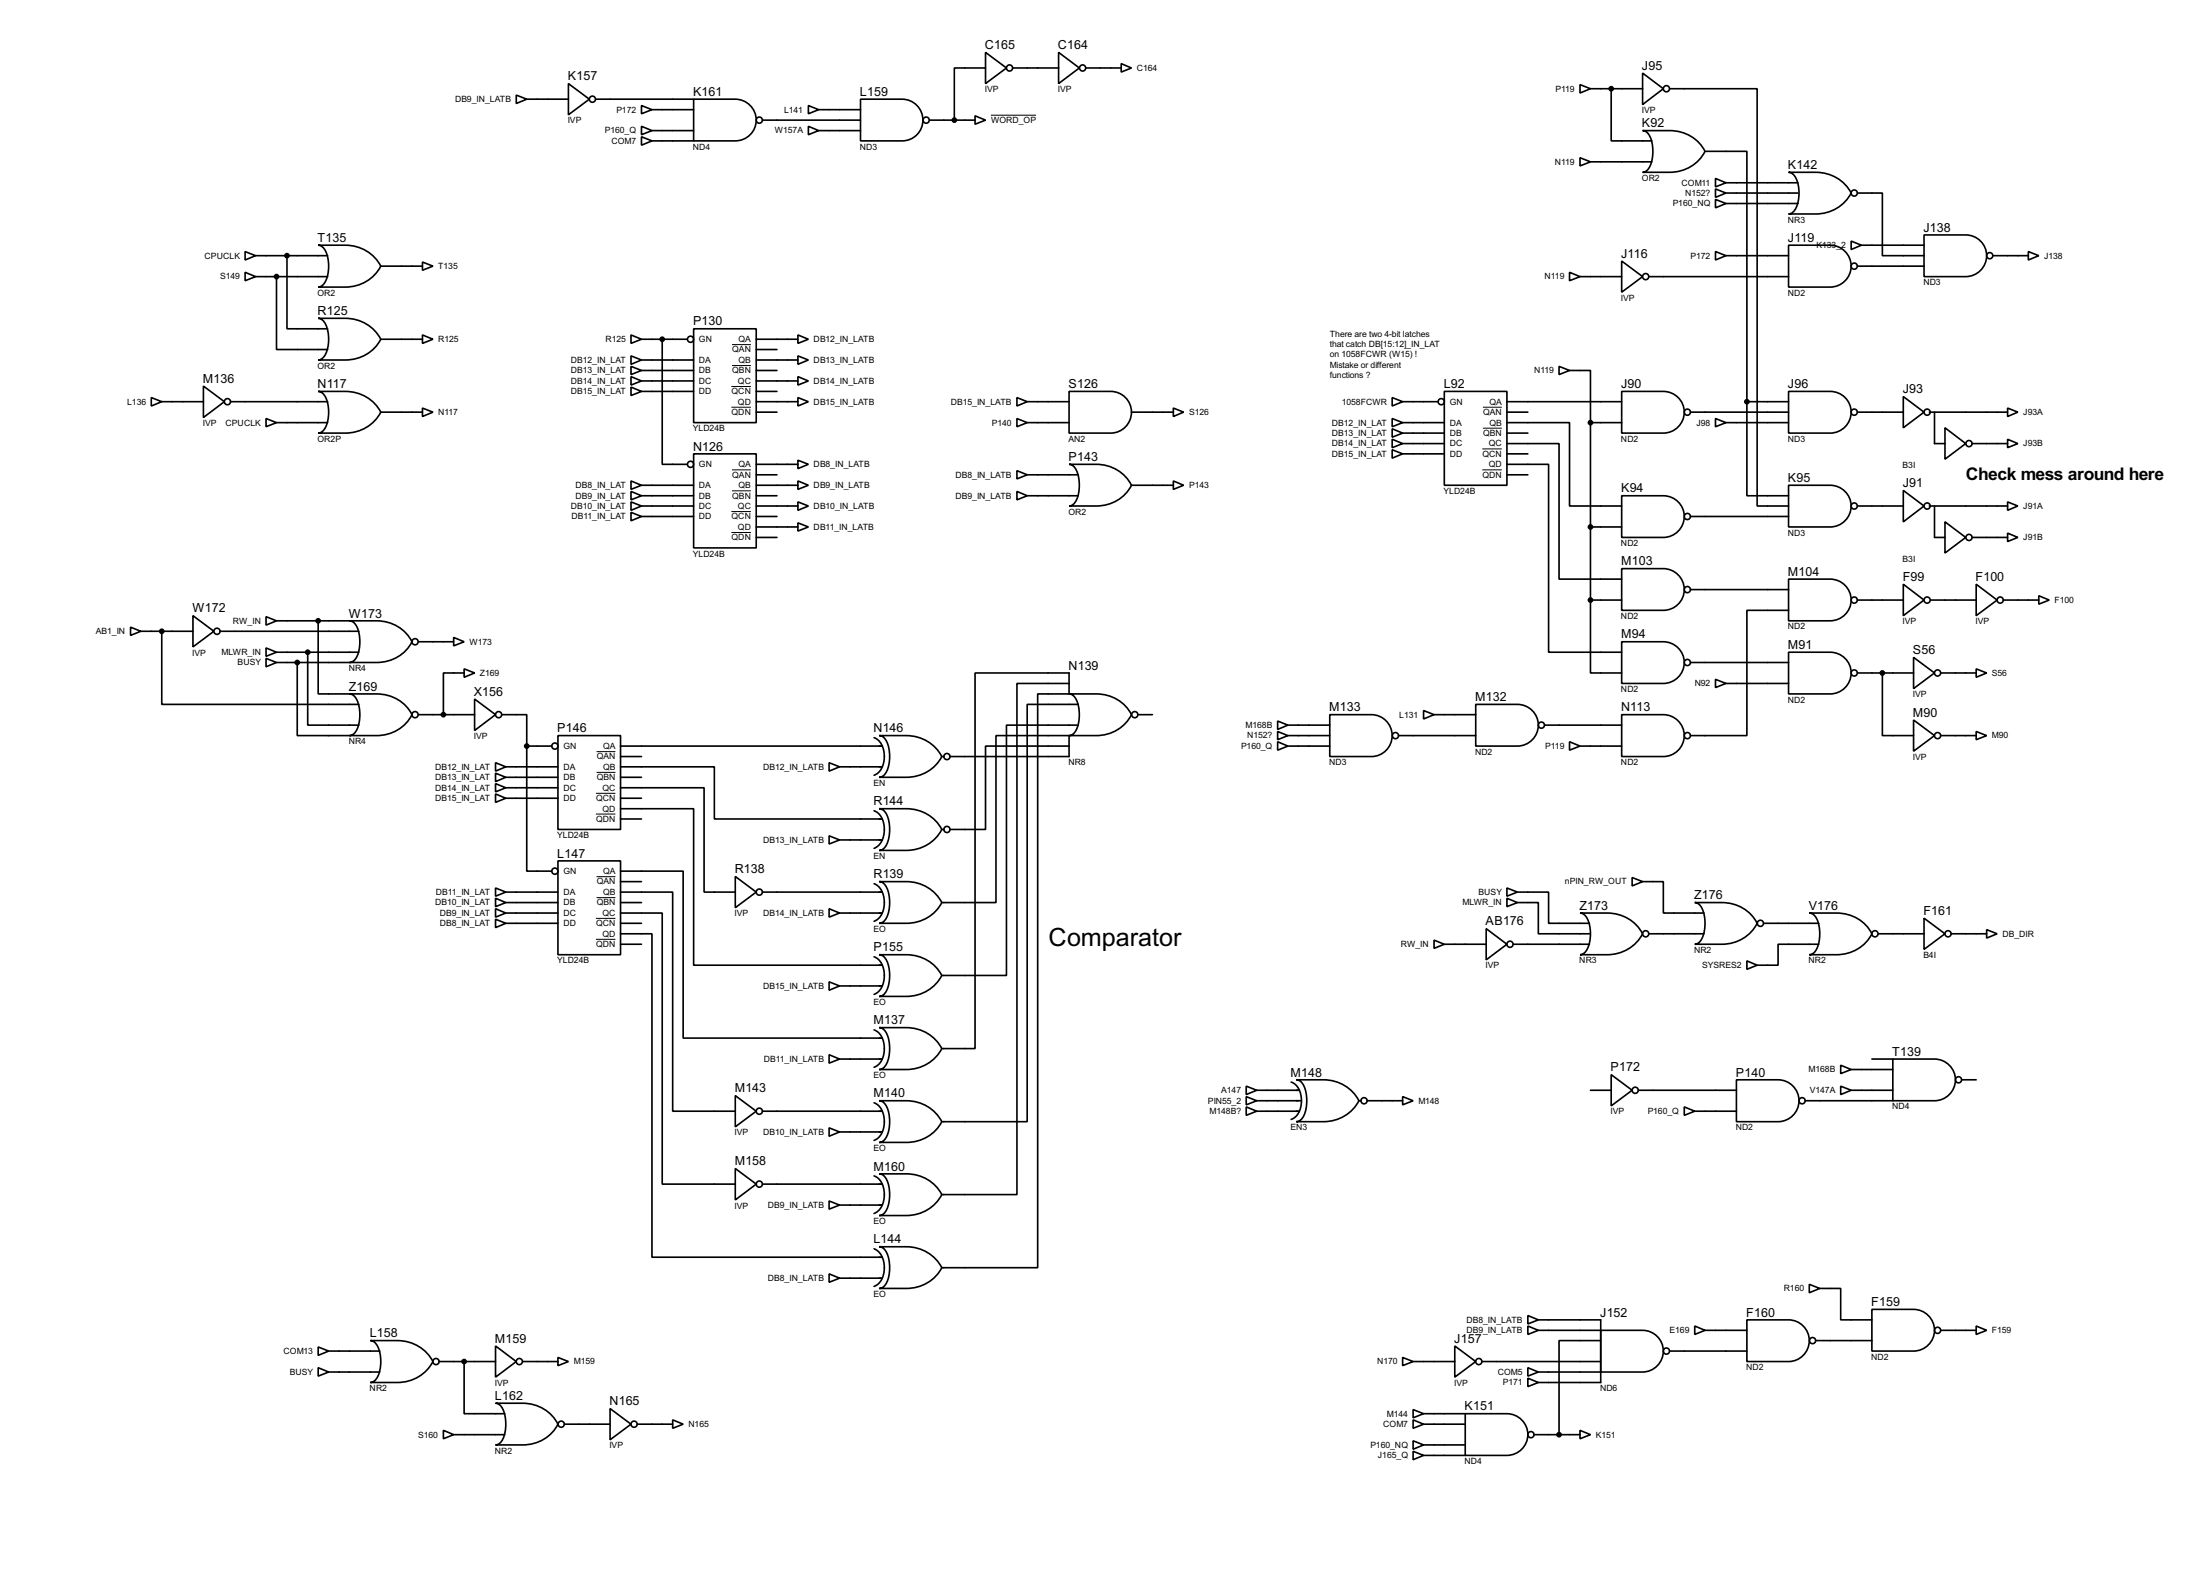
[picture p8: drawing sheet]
<svg xmlns="http://www.w3.org/2000/svg" width="536mm" height="383mm" viewBox="0 0 536 383" stroke-linecap="round" stroke-linejoin="round" font-family="sans-serif">
<g fill="none" stroke="#000" stroke-width=".4">
<path d="M240.1 12.8l5.1 3.8-5.1 3.8zM240.1 16.6h-7.6v12.7M246.7 16.6h11.2M257.9 12.8l5 3.8-5 3.8zM264.5 16.6h8.6M273.1 15.5l2.5 1.1-2.5 1zM400.1 17.8l5.1 3.8-5.1 3.9zM125.8 23.2l2.5 1-2.5 1zM128.3 24.2h10.2M138.5 20.4l5.1 3.8-5.1 3.8zM145.1 24.2h23.9M156.3 25.7l2.5 1-2.5 1z"/>
<path d="M156.3 30.8l2.5 1-2.5 1zM156.3 33.3l2.5 1-2.5 1.1zM158.8 26.7h10.2M158.8 31.8h10.2M158.8 34.3h10.2M169 24.2h10.1a5.1 5.1 0 0 1 5.1 5 5.1 5.1 0 0 1-5.1 5.1h-10.1zM185.7 29.3h23.9M196.9 25.7l2.5 1-2.5 1zM196.9 30.8l2.5 1-2.5 1zM199.4 26.7h10.2M199.4 31.8h10.2M209.6 24.2h10.2a5.1 5.1 0 0 1 5 5 5.1 5.1 0 0 1-5 5.1h-10.2z"/>
<path d="M226.4 29.3h11.1M237.5 28.2l2.6 1.1-2.6 1zM384.9 38.4l2.5 1-2.5 1zM384.9 20.6l2.5 1-2.5 1.1zM387.4 39.4h15M387.4 21.6h12.7M392.5 21.6v12.7h9.9M400.1 31.8h6.6a9.4 9.4 0 0 1 8.6 5.1 9.5 9.5 0 0 1-8.6 5.1h-6.6a3.2 3.2 0 0 0 2.3-3.2 7.8 7.8 0 0 0-1.3-6.6zM406.7 21.6h21.3v101.6h7.7M415.3 36.9h10.2v60.9M77.5 59.7h6.6a9.6 9.6 0 0 1 8.7 5.1 9.6 9.6 0 0 1-8.7 5.1h-6.6a3.2 3.2 0 0 0 2.4-3.1 7.7 7.7 0 0 0-1.4-6.7zM417.9 48.6l2.5 1-2.5 1z"/>
<path d="M417.9 43.5l2.5 1-2.5 1zM417.9 46l2.5 1-2.5 1.1zM420.4 49.6h17.6M420.4 44.5h17.6M420.4 47h17.6M435.7 59.7h10.1a5.1 5.1 0 0 1 5.1 5.1 5.1 5.1 0 0 1-5.1 5.1h-10.1zM435.7 42h6.6a9.6 9.6 0 0 1 8.6 5 9.6 9.6 0 0 1-8.6 5.1h-6.6a3.2 3.2 0 0 0 2.3-3.1 7.6 7.6 0 0 0-1.3-6.6zM450.9 58.7l2.5 1-2.5 1.1zM452.4 47h6.1v15.3h10.2M453.4 59.7h15.3M468.7 57.2h10.1a5.1 5.1 0 0 1 5.1 5.1 5.1 5.1 0 0 1-5.1 5.1h-10.1zM59.7 61.3l2.6 1-2.6 1z"/>
<path d="M59.7 66.3l2.6 1.1-2.6 1zM62.3 67.4h17.5M62.3 62.3h17.5M67.4 67.4v17.7h12.4M69.9 62.3v17.8h9.9M77.5 77.5h6.6a9.6 9.6 0 0 1 8.7 5.1 9.6 9.6 0 0 1-8.7 5.1h-6.6a3.2 3.2 0 0 0 2.4-3.2 7.7 7.7 0 0 0-1.4-6.6zM92.8 64.8h10.1M102.9 63.8l2.6 1-2.6 1zM382.3 66.3l2.6 1.1-2.6 1zM384.9 67.4h10.1M395 63.6l5.1 3.8-5.1 3.8zM401.6 67.4h34.1"/>
<path d="M417.9 61.3l2.5 1-2.5 1zM420.4 62.3h15.3M452.4 64.8h16.3M485.4 62.3h8.7M494.1 61.3l2.5 1-2.5 1zM36.9 96.8l2.5 1-2.5 1.1zM39.4 97.8h10.2M49.6 94l5.1 3.8-5.1 3.9zM56.2 97.8h23.6M77.5 95.3h6.6a9.6 9.6 0 0 1 8.7 5.1 9.6 9.6 0 0 1-8.7 5.1h-6.6a3.2 3.2 0 0 0 2.4-3.2 7.6 7.6 0 0 0-1.4-6.6zM92.8 82.6h10.1M102.9 81.6l2.6 1-2.6 1z"/>
<path d="M102.9 99.4l2.6 1-2.6 1zM153.7 86.7l2.6 1-2.6 1zM153.7 89.2l2.6 1-2.6 1zM153.7 91.7l2.6 1.1-2.6 1zM153.7 94.3l2.6 1-2.6 1zM153.7 81.6l2.6 1-2.6 1zM156.3 87.7h12.7M156.3 90.2h12.7M156.3 92.8h12.7M156.3 95.3h12.7M156.3 82.6h11.1M161.3 82.6v30.5h6.1"/>
<path d="M169 80.1h15.2v22.8h-15.2zM184.2 87.7h10.2M184.2 90.2h5.1M184.2 92.8h10.2M184.2 95.3h5.1M184.2 97.8h10.2M184.2 82.6h10.2M184.2 85.1h5.1M194.4 86.7l2.5 1-2.5 1zM194.4 91.7l2.5 1.1-2.5 1zM194.4 81.6l2.5 1-2.5 1zM194.4 96.8l2.5 1-2.5 1.1z"/>
<path d="M247.7 96.8l2.5 1-2.5 1.1zM250.2 97.8h10.2M260.4 95.3h10.2a5.1 5.1 0 0 1 5 5.1 5.1 5.1 0 0 1-5 5.1h-10.2zM285.8 99.4l2.5 1-2.5 1zM339.1 96.8l2.6 1-2.6 1.1zM341.7 97.8h8.6M351.8 95.3h15.3v22.9h-15.3zM367.1 97.8h27.9M379.8 89.2l2.5 1-2.5 1zM382.3 90.2h5.1v12.7M395 95.3h10.2a5.1 5.1 0 0 1 5.1 5.1 5.1 5.1 0 0 1-5.1 5.1h-10.2zM425.5 97.8v22.9h10.2"/>
<path d="M425.5 97.8h10.2M435.7 95.3h10.1a5.1 5.1 0 0 1 5.1 5.1 5.1 5.1 0 0 1-5.1 5.1h-10.1zM463.6 96.6l5.1 3.8-5.1 3.8zM489 99.4l2.5 1-2.5 1zM64.8 101.9l2.6 1-2.6 1zM67.4 102.9h12.4M92.8 100.4h10.1M153.7 117.1l2.6 1.1-2.6 1zM153.7 119.7l2.6 1-2.6 1zM156.3 118.2h12.7M169 110.5h15.2v22.9h-15.2zM184.2 118.2h10.2"/>
<path d="M184.2 100.4h5.1M184.2 115.6h5.1M184.2 113.1h10.2M194.4 112.1l2.5 1-2.5 1zM194.4 117.1l2.5 1.1-2.5 1zM247.7 101.9l2.5 1-2.5 1zM247.7 114.6l2.5 1-2.5 1zM247.7 119.7l2.5 1-2.5 1zM250.2 102.9h10.2M250.2 115.6h12.5M260.4 113.1h6.6a9.5 9.5 0 0 1 8.6 5.1 9.4 9.4 0 0 1-8.6 5h-6.6a3.1 3.1 0 0 0 2.3-3.1 7.9 7.9 0 0 0-1.3-6.6zM275.6 118.2h10.2"/>
<path d="M275.6 100.4h10.2M285.8 117.1l2.5 1.1-2.5 1zM339.1 101.9l2.6 1-2.6 1zM339.1 104.4l2.6 1.1-2.6 1zM339.1 107l2.6 1-2.6 1zM339.1 109.5l2.6 1-2.6 1.1zM341.7 102.9h10.1M341.7 105.5h10.1M341.7 108h10.1M341.7 110.5h10.1M367.1 102.9h15.2v20.3h12.7M367.1 108h12.7v33h15.2"/>
<path d="M367.1 113.1h10.1v45.7h17.8M367.1 105.5h5.1M367.1 110.5h5.1M367.1 100.4h5.1M367.1 115.6h5.1M387.4 102.9h7.6M387.4 102.9v43.2M411.8 100.4h23.9M417.9 101.9l2.5 1-2.5 1zM420.4 102.9h15.3M435.7 118.2h10.1a5.1 5.1 0 0 1 5.1 5 5.1 5.1 0 0 1-5.1 5.1h-10.1zM452.4 100.4h11.2"/>
<path d="M463.6 119.4l5.1 3.8-5.1 3.9zM470 100.4h19M471.2 100.4v7.6h2.6M473.8 104.2l5 3.8-5 3.8zM480.4 108h8.6M489 107l2.5 1-2.5 1zM153.7 122.2l2.6 1-2.6 1.1zM153.7 124.8l2.6 1-2.6 1zM156.3 120.7h12.7M156.3 123.2h12.7M156.3 125.8h12.7M184.2 120.7h5.1"/>
<path d="M184.2 123.2h10.2M184.2 125.8h5.1M184.2 128.3h10.2M184.2 130.9h5.1M194.4 122.2l2.5 1-2.5 1.1zM194.4 127.3l2.5 1-2.5 1zM250.2 120.7h12.5M387.4 128.3h7.6M395 120.7h10.2a5.1 5.1 0 0 1 5.1 5.1 5.1 5.1 0 0 1-5.1 5.1h-10.2zM395 138.5h10.2a5.1 5.1 0 0 1 5.1 5 5.1 5.1 0 0 1-5.1 5.1h-10.2zM411.8 125.8h23.9M452.4 123.2h11.2"/>
<path d="M470 123.2h19M471.2 123.2v7.7h2.6M473.8 127.1l5 3.8-5 3.8zM480.4 130.9h8.6M489 122.2l2.5 1-2.5 1.1zM489 129.8l2.5 1.1-2.5 1zM31.8 152.7l2.5 1-2.5 1zM34.3 153.7h12.7M39.4 153.7v17.8h48M47 149.9l5.1 3.8-5.1 3.8zM53.6 153.7h33.8M64.8 150.2l2.6 1-2.6 1z"/>
<path d="M64.8 157.8l2.6 1-2.6 1zM67.4 151.2h17.7M67.4 158.8h20M75 158.8v17.8h12.4M77.5 151.2v17.8h7.6M85.1 151.2h6.6a9.5 9.5 0 0 1 8.7 5.1 9.5 9.5 0 0 1-8.7 5h-6.6a3.1 3.1 0 0 0 2.4-3.1 7.8 7.8 0 0 0-1.3-6.6zM101.9 156.3h8.6M110.5 155.2l2.6 1.1-2.6 1zM387.4 146.1v17.8h7.6M387.4 146.1h7.6M395 156.3h10.2a5.1 5.1 0 0 1 5.1 5 5.1 5.1 0 0 1-5.1 5.1h-10.2zM411.8 143.6h23.9"/>
<path d="M435.7 141h10.1a5.1 5.1 0 0 1 5.1 5.1 5.1 5.1 0 0 1-5.1 5.1h-10.1zM435.7 158.8h10.1a5.1 5.1 0 0 1 5.1 5.1 5.1 5.1 0 0 1-5.1 5.1h-10.1zM435.7 148.6h-10.2v30.5h-13.7M452.4 146.1h11.2M463.6 142.3l5.1 3.8-5.1 3.8zM470.2 146.1h11.2M481.4 142.3l5.1 3.8-5.1 3.8zM488 146.1h8.6M496.6 145.1l2.6 1-2.6 1zM64.8 160.3l2.6 1-2.6 1.1zM67.4 161.3h17.7M72.4 161.3v17.8h12.7"/>
<path d="M85.1 169h6.6a9.5 9.5 0 0 1 8.7 5 9.5 9.5 0 0 1-8.7 5.1h-6.6a3.2 3.2 0 0 0 2.4-3.1 7.7 7.7 0 0 0-1.3-6.6zM101.9 174h13.7M113.1 162.9l2.5 1-2.5 1zM113.1 163.9h-5.1v10.1M115.6 170.2l5.1 3.8-5.1 3.9zM122.2 174h6.1v7.7M135.9 179.1h15.3v22.9h-15.3zM212.9 179.6a5.2 5.2 0 0 1 2.3 6.2 3.9 3.9 0 0 1-2.3 3M214.2 179.1h6.6a9.6 9.6 0 0 1 8.6 5.1 9.6 9.6 0 0 1-8.6 5.1h-6.6a3.2 3.2 0 0 0 2.3-3.2 7.8 7.8 0 0 0-1.3-6.6zM260.4 169h6.6a9.4 9.4 0 0 1 8.6 5 9.5 9.5 0 0 1-8.6 5.1h-6.6a3.2 3.2 0 0 0 2.3-3.1 7.8 7.8 0 0 0-1.3-6.6zM260.4 166.4h-12.7v124.5h-18.3M262.7 171.5h-12.5v101.6h-20.8"/>
<path d="M262.7 176.6h-17.5v60.9h-15.8M277.2 174h3.5M311.2 175.6l2.5 1-2.5 1zM311.2 178.1l2.5 1-2.5 1zM313.7 176.6h10.2M313.7 179.1h10.2M323.9 174h10.2a5.1 5.1 0 0 1 5 5.1 5.1 5.1 0 0 1-5 5.1h-10.2zM340.7 179.1h18.8M346.8 173l2.5 1-2.5 1.1zM349.3 174h10.2M359.5 171.5h10.1a5.1 5.1 0 0 1 5.1 5.1 5.1 5.1 0 0 1-5.1 5.1h-10.1zM376.2 176.6h18.8"/>
<path d="M395 174h10.2a5.1 5.1 0 0 1 5.1 5.1 5.1 5.1 0 0 1-5.1 5.1h-10.2zM411.8 161.3h23.9M417.9 165.4l2.5 1-2.5 1zM420.4 166.4h15.3M452.4 163.9h13.7M458.5 163.9v15.2h7.6M466.1 160.1l5.1 3.8-5.1 3.8zM466.1 175.3l5.1 3.8-5.1 3.8zM472.7 163.9h8.7M472.7 179.1h8.7M481.4 162.9l2.5 1-2.5 1zM481.4 178.1l2.5 1-2.5 1z"/>
<path d="M120.7 185.7l2.5 1-2.5 1.1zM120.7 188.3l2.5 1-2.5 1zM120.7 190.8l2.5 1-2.5 1zM120.7 193.3l2.5 1.1-2.5 1zM123.2 186.7h12.7M123.2 189.3h12.7M123.2 191.8h12.7M123.2 194.4h12.7M128.3 181.7v30.4h6.1M128.3 181.7h6.1M151.2 186.7h22.8v12.7h40.9M151.2 196.9h17.8v38.1h45.9"/>
<path d="M151.2 191.8h20.3v25.4h7.6M151.2 189.3h5.1M151.2 194.4h5.1M151.2 181.7h63.7M151.2 184.2h5.1M151.2 199.4h5.1M202 185.7l2.5 1-2.5 1.1zM204.5 186.7h10.4M212.9 197.4a5.1 5.1 0 0 1 2.3 6.2 4 4 0 0 1-2.3 3M214.2 196.9h6.6a9.6 9.6 0 0 1 8.6 5.1 9.6 9.6 0 0 1-8.6 5.1h-6.6a3.2 3.2 0 0 0 2.3-3.2 7.7 7.7 0 0 0-1.3-6.6zM229.4 184.2h.5M231.4 184.2h29v-5.1h-17.8v40.7h-13.2"/>
<path d="M260.4 181.7h-20.3v20.3h-8.7M311.2 180.6l2.5 1.1-2.5 1zM313.7 181.7h10.2M382.3 180.6l2.6 1.1-2.6 1zM384.9 181.7h10.1M120.7 216.2l2.5 1-2.5 1zM120.7 218.7l2.5 1.1-2.5 1zM123.2 217.2h12.7M123.2 219.8h12.7M135.9 209.6h15.3v22.9h-15.3zM151.2 217.2h12.7v53.4h15.2M151.2 212.1h15.2v40.7h48.5"/>
<path d="M151.2 219.8h5.1M151.2 214.7h5.1M179.1 213.4l5.1 3.8-5.1 3.8zM185.7 217.2h29.2M202 203.5l2.5 1-2.5 1zM204.5 204.5h10.4M212.9 215.2a5.2 5.2 0 0 1 2.3 6.2 3.8 3.8 0 0 1-2.3 2.9M214.2 214.7h6.6a9.6 9.6 0 0 1 8.6 5.1 9.6 9.6 0 0 1-8.6 5h-6.6a3.1 3.1 0 0 0 2.3-3.1 7.8 7.8 0 0 0-1.3-6.6zM229.4 202h.5M367.1 218.7l2.5 1.1-2.5 1zM367.1 216.2l2.5 1-2.5 1zM369.6 219.8h5.1v7.6h12.5"/>
<path d="M369.6 217.2h7.6v7.6h10M397.6 213.7l2.5 1-2.5 1zM400.1 214.7h5.1v7.6h9.9M412.8 219.8h6.6a9.4 9.4 0 0 1 8.6 5 9.5 9.5 0 0 1-8.6 5.1h-6.6a3.2 3.2 0 0 0 2.3-3.1 7.8 7.8 0 0 0-1.3-6.6zM120.7 221.3l2.5 1-2.5 1zM120.7 223.8l2.5 1-2.5 1.1zM123.2 222.3h12.7M123.2 224.8h12.7M151.2 227.4h7.6v78.7h56.1M151.2 222.3h10.1v66h17.8M151.2 224.8h5.1M151.2 229.9h5.1"/>
<path d="M202 221.3l2.5 1-2.5 1zM202 239.1l2.5 1-2.5 1zM204.5 222.3h10.4M212.9 233a5.1 5.1 0 0 1 2.3 6.1 3.9 3.9 0 0 1-2.3 3M214.2 232.5h6.6a9.6 9.6 0 0 1 8.6 5 9.6 9.6 0 0 1-8.6 5.1h-6.6a3.2 3.2 0 0 0 2.3-3.1 7.7 7.7 0 0 0-1.3-6.6zM349.3 228.9l2.5 1-2.5 1zM351.8 229.9h10.2M362 226.1l5.1 3.8-5.1 3.8zM368.6 229.9h18.6M384.9 222.3h6.6a9.6 9.6 0 0 1 8.6 5.1 9.6 9.6 0 0 1-8.6 5.1h-6.6a3.2 3.2 0 0 0 2.3-3.2 7.6 7.6 0 0 0-1.3-6.6zM401.6 227.4h13.5M425.5 234l2.5 1-2.5 1z"/>
<path d="M429.6 224.8h13.4M440.7 222.3h6.6a9.5 9.5 0 0 1 8.7 5.1 9.5 9.5 0 0 1-8.7 5.1h-6.6a3.2 3.2 0 0 0 2.4-3.2 7.7 7.7 0 0 0-1.3-6.6zM443 229.9h-9.9v5.1h-5.1M457.5 227.4h11.2M468.7 223.6l5.1 3.8-5.1 3.8zM475.3 227.4h8.6M483.9 226.4l2.6 1-2.6 1zM202 256.8l2.5 1.1-2.5 1zM204.5 240.1h10.4M204.5 257.9h10.4M212.9 250.8a5.1 5.1 0 0 1 2.3 6.1 3.8 3.8 0 0 1-2.3 3M214.2 250.2h6.6a9.6 9.6 0 0 1 8.6 5.1 9.6 9.6 0 0 1-8.6 5.1h-6.6a3.2 3.2 0 0 0 2.3-3.1 7.8 7.8 0 0 0-1.3-6.7z"/>
<path d="M229.4 255.3h8.1v-91.4h22.9v5.1h-7.6v139.7h-23.4M448.4 259.4l2.5 1-2.5 1zM456 257.9h5.1M461.1 257.9h10.1a5.1 5.1 0 0 1 5.1 5 5.1 5.1 0 0 1-5.1 5.1h-10.1zM179.1 266.8l5.1 3.8-5.1 3.8zM185.7 270.6h29.2M202 274.6l2.5 1-2.5 1.1zM204.5 275.6h10.4M212.9 268.5a5.2 5.2 0 0 1 2.3 6.2 3.9 3.9 0 0 1-2.3 3M214.2 268h6.6a9.6 9.6 0 0 1 8.6 5.1 9.6 9.6 0 0 1-8.6 5.1h-6.6a3.2 3.2 0 0 0 2.3-3.2 7.8 7.8 0 0 0-1.3-6.6zM303.6 264.5l2.5 1-2.5 1zM303.6 267l2.5 1-2.5 1z"/>
<path d="M303.6 269.5l2.5 1.1-2.5 1zM306.1 270.6h10.4M306.1 265.5h10.4M306.1 268h10.7M314.5 263.5a5.1 5.1 0 0 1 2.3 6.1 3.8 3.8 0 0 1-2.3 3M315.8 262.9h6.6a9.6 9.6 0 0 1 8.6 5.1 9.6 9.6 0 0 1-8.6 5.1h-6.6a3.2 3.2 0 0 0 2.3-3.1 7.8 7.8 0 0 0-1.3-6.7zM331 268h.5M333 268h8.7M341.7 267l2.5 1-2.5 1zM387.4 265.5h5.1M392.5 261.7l5.1 3.8-5.1 3.8zM399.1 265.5h23.9"/>
<path d="M410.3 269.5l2.5 1.1-2.5 1zM412.8 270.6h10.2M423 262.9h10.1a5.1 5.1 0 0 1 5.1 5.1 5.1 5.1 0 0 1-5.1 5.1h-10.1zM439.7 268h21.4M448.4 264.5l2.5 1-2.5 1zM450.9 265.5h10.2M450.9 260.4h10.2M477.8 262.9h3.6M179.1 284.5l5.1 3.8-5.1 3.9zM185.7 288.3h29.2M202 292.4l2.5 1-2.5 1zM204.5 293.4h10.4"/>
<path d="M212.9 286.3a5.1 5.1 0 0 1 2.3 6.2 4 4 0 0 1-2.3 3M214.2 285.8h6.6a9.6 9.6 0 0 1 8.6 5.1 9.6 9.6 0 0 1-8.6 5.1h-6.6a3.2 3.2 0 0 0 2.3-3.2 7.7 7.7 0 0 0-1.3-6.6zM202 310.2l2.5 1-2.5 1zM204.5 311.2h10.4M212.9 304.1a5.2 5.2 0 0 1 2.3 6.2 3.8 3.8 0 0 1-2.3 2.9M214.2 303.6h6.6a9.6 9.6 0 0 1 8.6 5.1 9.6 9.6 0 0 1-8.6 5h-6.6a3.1 3.1 0 0 0 2.3-3.1 7.8 7.8 0 0 0-1.3-6.6zM440.7 312.7l2.6 1-2.6 1.1zM443.3 313.7h5.1v7.7h7.6M456 318.8h10.1a5.1 5.1 0 0 1 5.1 5.1 5.1 5.1 0 0 1-5.1 5.1h-10.1zM77.5 328l2.6 1-2.6 1zM77.5 333l2.6 1.1-2.6 1zM80.1 329h12.4"/>
<path d="M80.1 334.1h12.4M90.2 326.4h6.6a9.6 9.6 0 0 1 8.7 5.1 9.6 9.6 0 0 1-8.7 5.1h-6.6a3.2 3.2 0 0 0 2.4-3.1 7.7 7.7 0 0 0-1.4-6.7zM107 331.5h13.7M113.1 331.5v12.7h9.9M120.7 327.7l5.1 3.8-5.1 3.8zM127.3 331.5h8.6M135.9 330.5l2.6 1-2.6 1zM341.7 330.5l2.5 1-2.5 1zM344.2 331.5h10.2M354.4 327.7l5.1 3.8-5.1 3.8zM361 331.5h28.9M372.2 333l2.5 1.1-2.5 1z"/>
<path d="M372.2 335.6l2.5 1-2.5 1zM372.2 322.9l2.5 1-2.5 1zM372.2 320.3l2.5 1.1-2.5 1zM374.7 323.9h15.2M374.7 334.1h15.2M374.7 321.4h15.2v15.2h-15.2M389.9 323.9h10.2a5.1 5.1 0 0 1 5.1 5.1 5.1 5.1 0 0 1-5.1 5.1h-10.2zM389.9 326.4h-10.1v22.9M406.7 329h18.8M412.8 322.9l2.5 1-2.5 1zM415.3 323.9h10.2M425.5 321.4h10.2a5.1 5.1 0 0 1 5 5 5.1 5.1 0 0 1-5 5.1h-10.2z"/>
<path d="M442.3 326.4h13.7M472.7 323.9h8.7M481.4 322.9l2.5 1-2.5 1zM108 348.3l2.5 1-2.5 1zM110.5 349.3h12.5M120.7 341.7h6.6a9.5 9.5 0 0 1 8.6 5.1 9.4 9.4 0 0 1-8.6 5h-6.6a3.1 3.1 0 0 0 2.3-3.1 7.9 7.9 0 0 0-1.3-6.6zM137.5 346.8h11.1M148.6 343l5.1 3.8-5.1 3.8zM155.2 346.8h8.7M163.9 345.7l2.5 1.1-2.5 1zM344.2 345.7l2.6 1.1-2.6 1zM344.2 343.2l2.6 1-2.6 1z"/>
<path d="M344.2 350.8l2.6 1-2.6 1.1zM344.2 353.4l2.6 1-2.6 1zM346.8 346.8h10.1M346.8 344.2h10.1M346.8 351.8h10.1M346.8 354.4h10.1M356.9 344.2h10.2a5.1 5.1 0 0 1 5.1 5.1 5.1 5.1 0 0 1-5.1 5.1h-10.2zM373.7 349.3h11.2M384.9 348.3l2.5 1-2.5 1z"/>
<circle cx="245.9" cy="16.6" r=".75"/>
<circle cx="263.7" cy="16.6" r=".75"/>
<circle cx="144.3" cy="24.2" r=".75"/>
<circle cx="184.9" cy="29.3" r=".75"/>
<circle cx="225.6" cy="29.3" r=".75"/>
<circle cx="405.9" cy="21.6" r=".75"/>
<circle cx="451.6" cy="47" r=".75"/>
<circle cx="400.8" cy="67.4" r=".75"/>
<circle cx="451.6" cy="64.8" r=".75"/>
<circle cx="484.6" cy="62.3" r=".75"/>
<circle cx="55.4" cy="97.8" r=".75"/>
<circle cx="168.2" cy="82.6" r=".75"/>
<circle cx="351" cy="97.8" r=".75"/>
<circle cx="168.2" cy="113.1" r=".75"/>
<circle cx="411" cy="100.4" r=".75"/>
<circle cx="451.6" cy="100.4" r=".75"/>
<circle cx="469.4" cy="100.4" r=".75"/>
<circle cx="479.6" cy="108" r=".75"/>
<circle cx="411" cy="125.8" r=".75"/>
<circle cx="451.6" cy="123.2" r=".75"/>
<circle cx="469.4" cy="123.2" r=".75"/>
<circle cx="479.6" cy="130.9" r=".75"/>
<circle cx="52.8" cy="153.7" r=".75"/>
<circle cx="101.1" cy="156.3" r=".75"/>
<circle cx="411" cy="143.6" r=".75"/>
<circle cx="451.6" cy="146.1" r=".75"/>
<circle cx="469.4" cy="146.1" r=".75"/>
<circle cx="487.2" cy="146.1" r=".75"/>
<circle cx="101.1" cy="174" r=".75"/>
<circle cx="121.4" cy="174" r=".75"/>
<circle cx="276.4" cy="174" r=".75"/>
<circle cx="339.9" cy="179.1" r=".75"/>
<circle cx="375.4" cy="176.6" r=".75"/>
<circle cx="411" cy="161.3" r=".75"/>
<circle cx="411" cy="179.1" r=".75"/>
<circle cx="451.6" cy="163.9" r=".75"/>
<circle cx="471.9" cy="179.1" r=".75"/>
<circle cx="471.9" cy="163.9" r=".75"/>
<circle cx="135.1" cy="181.7" r=".75"/>
<circle cx="230.6" cy="184.2" r=".75"/>
<circle cx="135.1" cy="212.1" r=".75"/>
<circle cx="184.9" cy="217.2" r=".75"/>
<circle cx="230.6" cy="202" r=".75"/>
<circle cx="367.8" cy="229.9" r=".75"/>
<circle cx="400.8" cy="227.4" r=".75"/>
<circle cx="428.8" cy="224.8" r=".75"/>
<circle cx="456.7" cy="227.4" r=".75"/>
<circle cx="474.5" cy="227.4" r=".75"/>
<circle cx="184.9" cy="270.6" r=".75"/>
<circle cx="332.2" cy="268" r=".75"/>
<circle cx="398.3" cy="265.5" r=".75"/>
<circle cx="438.9" cy="268" r=".75"/>
<circle cx="477" cy="262.9" r=".75"/>
<circle cx="184.9" cy="288.3" r=".75"/>
<circle cx="106.2" cy="331.5" r=".75"/>
<circle cx="126.5" cy="331.5" r=".75"/>
<circle cx="360.2" cy="331.5" r=".75"/>
<circle cx="405.9" cy="329" r=".75"/>
<circle cx="441.5" cy="326.4" r=".75"/>
<circle cx="471.9" cy="323.9" r=".75"/>
<circle cx="136.7" cy="346.8" r=".75"/>
<circle cx="154.4" cy="346.8" r=".75"/>
<circle cx="372.9" cy="349.3" r=".75"/>
</g>
<g fill="none" stroke="#000" stroke-width=".24">
<path d="M241.4 28.1h11M178.2 94.1h4.7M178.2 99.2h4.7M178.3 83.9h4.6M178.3 89h4.6M361.2 99.2h4.6M178.3 114.4h4.6M178.3 119.5h4.6M361.1 114.4h4.7M361.1 109.3h4.7M361.2 104.3h4.6M178.2 124.6h4.7"/>
<path d="M178.2 129.7h4.7M145.2 193.2h4.7M145.2 198.2h4.7M145.3 183h4.6M145.3 188.1h4.6M145.3 213.5h4.6M145.3 218.6h4.6M145.2 223.6h4.7M145.2 228.7h4.7"/>
</g>
<g fill="#000" stroke="#000" stroke-width=".4">
<circle cx="232.4" cy="29.3" r=".5"/>
<circle cx="392.4" cy="21.6" r=".5"/>
<circle cx="67.3" cy="67.4" r=".5"/>
<circle cx="69.9" cy="62.3" r=".5"/>
<circle cx="161.3" cy="82.6" r=".5"/>
<circle cx="425.5" cy="97.8" r=".5"/>
<circle cx="387.4" cy="102.9" r=".5"/>
<circle cx="387.4" cy="128.3" r=".5"/>
<circle cx="39.4" cy="153.7" r=".5"/>
<circle cx="74.9" cy="158.8" r=".5"/>
<circle cx="77.5" cy="151.2" r=".5"/>
<circle cx="387.4" cy="146.1" r=".5"/>
<circle cx="72.4" cy="161.3" r=".5"/>
<circle cx="108" cy="174" r=".5"/>
<circle cx="458.5" cy="163.9" r=".5"/>
<circle cx="128.3" cy="181.7" r=".5"/>
<circle cx="113" cy="331.5" r=".5"/>
<circle cx="379.7" cy="349.3" r=".5"/>
</g>
<text font-size="6.9" x="255.4" y="230.3">Comparator</text>
<text font-size="4.8" x="478.9" y="116.8">Check mess around here</text>
<g font-size="3.4">
<text x="239.9" y="12">C165</text>
<text x="257.7" y="12">C164</text>
<text x="400" y="17">J95</text>
<text x="138.3" y="19.6">K157</text>
<text x="168.8" y="23.3">K161</text>
<text x="209.5" y="23.3">L159</text>
<text x="400" y="31">K92</text>
<text x="435.5" y="41.2">K142</text>
<text x="77.4" y="58.9">T135</text>
<text x="435.5" y="58.9">J119</text>
<text x="468.5" y="56.4">J138</text>
<text x="394.9" y="62.8">J116</text>
<text x="77.4" y="76.7">R125</text>
<text x="168.8" y="79.3">P130</text>
<text x="49.4" y="93.2">M136</text>
<text x="77.4" y="94.5">N117</text>
<text x="260.3" y="94.5">S126</text>
<text x="351.7" y="94.5">L92</text>
<text x="394.9" y="94.5">J90</text>
<text x="435.5" y="94.5">J96</text>
<text x="463.5" y="95.8">J93</text>
<text x="168.8" y="109.7">N126</text>
<text x="260.3" y="112.2">P143</text>
<text x="394.9" y="119.9">K94</text>
<text x="435.5" y="117.4">K95</text>
<text x="463.5" y="118.6">J91</text>
<text x="394.9" y="137.6">M103</text>
<text x="435.5" y="140.2">M104</text>
<text x="463.5" y="141.5">F99</text>
<text x="481.2" y="141.5">F100</text>
<text x="46.9" y="149.1">W172</text>
<text x="85" y="150.3">W173</text>
<text x="394.9" y="155.5">M94</text>
<text x="435.5" y="158">M91</text>
<text x="466" y="159.3">S56</text>
<text x="260.3" y="163">N139</text>
<text x="85" y="168.2">Z169</text>
<text x="115.5" y="169.4">X156</text>
<text x="323.8" y="173.2">M133</text>
<text x="359.3" y="170.7">M132</text>
<text x="394.9" y="173.2">N113</text>
<text x="135.8" y="178.3">P146</text>
<text x="212.8" y="178.3">N146</text>
<text x="466" y="174.5">M90</text>
<text x="212.8" y="196.1">R144</text>
<text x="135.8" y="208.8">L147</text>
<text x="179" y="212.6">R138</text>
<text x="212.8" y="213.9">R139</text>
<text x="384.7" y="221.5">Z173</text>
<text x="412.7" y="219">Z176</text>
<text x="440.6" y="221.5">V176</text>
<text x="361.9" y="225.3">AB176</text>
<text x="468.5" y="222.8">F161</text>
<text x="212.8" y="231.7">P155</text>
<text x="212.8" y="249.4">M137</text>
<text x="460.9" y="257.1">T139</text>
<text x="314.4" y="262.1">M148</text>
<text x="392.3" y="260.9">P172</text>
<text x="422.8" y="262.1">P140</text>
<text x="179" y="266">M143</text>
<text x="212.8" y="267.2">M140</text>
<text x="179" y="283.7">M158</text>
<text x="212.8" y="285">M160</text>
<text x="212.8" y="302.8">L144</text>
<text x="389.8" y="320.6">J152</text>
<text x="425.4" y="320.6">F160</text>
<text x="455.8" y="318">F159</text>
<text x="90.1" y="325.6">L158</text>
<text x="120.6" y="326.9">M159</text>
<text x="354.2" y="326.9">J157</text>
<text x="120.6" y="340.9">L162</text>
<text x="148.5" y="342.2">N165</text>
<text x="356.8" y="343.4">K151</text>
</g>
<g font-size="2.4">
<text x="276.9" y="17.2">C164</text>
<text x="239.9" y="22.5">IVP</text>
<text x="257.7" y="22.5">IVP</text>
<text x="378.9" y="22.3">P119</text>
<text x="110.8" y="24.8">DB9_IN_LATB</text>
<text x="150.1" y="27.4">P172</text>
<text x="191" y="27.4">L141</text>
<text x="241.4" y="30">WORD_OP</text>
<text x="399.9" y="27.5">IVP</text>
<text x="138.3" y="30">IVP</text>
<text x="147.3" y="32.5">P160_Q</text>
<text x="148.9" y="35">COM7</text>
<text x="188.7" y="32.5">W157A</text>
<text x="168.8" y="36.4">ND4</text>
<text x="209.4" y="36.4">ND3</text>
<text x="378.7" y="40.1">N119</text>
<text x="399.9" y="44.1">OR2</text>
<text x="409.6" y="45.2">COM11</text>
<text x="410.5" y="47.7">N152?</text>
<text x="407.4" y="50.2">P160_NQ</text>
<text x="435.5" y="54.2">NR3</text>
<text x="49.8" y="62.9">CPUCLK</text>
<text x="106.7" y="65.5">T135</text>
<text x="411.8" y="62.9">P172</text>
<text x="442.5" y="60.4">K133_2</text>
<text x="497.9" y="62.9">J138</text>
<text x="53.6" y="68.1">S149</text>
<text x="77.3" y="72">OR2</text>
<text x="376.2" y="68.1">N119</text>
<text x="435.5" y="72">ND2</text>
<text x="468.5" y="69.5">ND3</text>
<text x="394.8" y="73.3">IVP</text>
<text x="106.7" y="83.3">R125</text>
<text x="147.5" y="83.3">R125</text>
<text x="170.2" y="83.3">GN</text>
<text x="179.9" y="83.3">QA</text>
<text x="198.2" y="83.3">DB12_IN_LATB</text>
<text x="323.9" y="81.9">There are two 4-bit latches</text>
<text x="77.3" y="89.7">OR2</text>
<text x="139" y="88.4">DB12_IN_LAT</text>
<text x="170.2" y="88.4">DA</text>
<text x="178.3" y="85.8">QAN</text>
<text x="179.9" y="88.4">QB</text>
<text x="198.2" y="88.4">DB13_IN_LATB</text>
<text x="323.9" y="84.5">that catch DB[15:12]_IN_LAT</text>
<text x="323.9" y="87">on 1058FCWR (W15) !</text>
<text x="323.9" y="89.6">Mistake or different</text>
<text x="139" y="90.9">DB13_IN_LAT</text>
<text x="139" y="93.5">DB14_IN_LAT</text>
<text x="139" y="96">DB15_IN_LAT</text>
<text x="170.2" y="90.9">DB</text>
<text x="170.2" y="93.5">DC</text>
<text x="170.2" y="96">DD</text>
<text x="178.2" y="96">QCN</text>
<text x="178.3" y="90.9">QBN</text>
<text x="179.7" y="93.5">QC</text>
<text x="198.2" y="93.5">DB14_IN_LATB</text>
<text x="323.9" y="92.1">functions ?</text>
<text x="373.7" y="90.9">N119</text>
<text x="31" y="98.5">L136</text>
<text x="106.7" y="101">N117</text>
<text x="178.2" y="101">QDN</text>
<text x="179.7" y="98.5">QD</text>
<text x="198.2" y="98.5">DB15_IN_LATB</text>
<text x="231.6" y="98.5">DB15_IN_LATB</text>
<text x="289.6" y="101">S126</text>
<text x="326.8" y="98.5">1058FCWR</text>
<text x="353.1" y="98.5">GN</text>
<text x="361.2" y="101">QAN</text>
<text x="362.8" y="98.5">QA</text>
<text x="492.8" y="101">J93A</text>
<text x="49.4" y="103.7">IVP</text>
<text x="54.9" y="103.6">CPUCLK</text>
<text x="77.3" y="107.6">OR2P</text>
<text x="168.8" y="105">YLD24B</text>
<text x="241.6" y="103.6">P140</text>
<text x="260.2" y="107.6">AN2</text>
<text x="324.4" y="103.6">DB12_IN_LAT</text>
<text x="324.4" y="106.2">DB13_IN_LAT</text>
<text x="353.1" y="103.6">DA</text>
<text x="353.1" y="106.2">DB</text>
<text x="361.2" y="106.2">QBN</text>
<text x="362.8" y="103.6">QB</text>
<text x="394.8" y="107.6">ND2</text>
<text x="413.2" y="103.6">J98</text>
<text x="435.5" y="107.6">ND3</text>
<text x="170.2" y="113.7">GN</text>
<text x="179.9" y="113.7">QA</text>
<text x="198.2" y="113.7">DB8_IN_LATB</text>
<text x="324.4" y="108.7">DB14_IN_LAT</text>
<text x="324.4" y="111.2">DB15_IN_LAT</text>
<text x="353.1" y="108.7">DC</text>
<text x="353.1" y="111.2">DD</text>
<text x="361.1" y="111.2">QCN</text>
<text x="362.6" y="108.7">QC</text>
<text x="362.6" y="113.7">QD</text>
<text x="463.4" y="113.9">B3I</text>
<text x="492.8" y="108.7">J93B</text>
<text x="140.2" y="118.9">DB8_IN_LAT</text>
<text x="170.2" y="118.9">DA</text>
<text x="178.3" y="116.3">QAN</text>
<text x="179.9" y="118.9">QB</text>
<text x="198.2" y="118.9">DB9_IN_LATB</text>
<text x="232.7" y="116.3">DB8_IN_LATB</text>
<text x="289.6" y="118.9">P143</text>
<text x="361.1" y="116.3">QDN</text>
<text x="139" y="123.9">DB10_IN_LAT</text>
<text x="140.2" y="121.4">DB9_IN_LAT</text>
<text x="170.2" y="121.4">DB</text>
<text x="170.2" y="123.9">DC</text>
<text x="178.3" y="121.4">QBN</text>
<text x="179.7" y="123.9">QC</text>
<text x="198.2" y="123.9">DB10_IN_LATB</text>
<text x="232.7" y="121.4">DB9_IN_LATB</text>
<text x="260.2" y="125.3">OR2</text>
<text x="351.6" y="120.3">YLD24B</text>
<text x="492.8" y="123.9">J91A</text>
<text x="139.2" y="126.4">DB11_IN_LAT</text>
<text x="170.2" y="126.4">DD</text>
<text x="178.2" y="126.4">QCN</text>
<text x="178.2" y="131.6">QDN</text>
<text x="179.7" y="129">QD</text>
<text x="198.2" y="129">DB11_IN_LATB</text>
<text x="435.5" y="130.4">ND3</text>
<text x="492.8" y="131.6">J91B</text>
<text x="168.8" y="135.5">YLD24B</text>
<text x="394.8" y="133">ND2</text>
<text x="463.4" y="136.8">B3I</text>
<text x="500.4" y="146.8">F100</text>
<text x="23.3" y="154.4">AB1_IN</text>
<text x="56.7" y="151.9">RW_IN</text>
<text x="394.8" y="150.7">ND2</text>
<text x="435.5" y="153.3">ND2</text>
<text x="463.4" y="152">IVP</text>
<text x="481.2" y="152">IVP</text>
<text x="46.8" y="159.6">IVP</text>
<text x="54" y="159.5">MLWR_IN</text>
<text x="114.4" y="157">W173</text>
<text x="57.9" y="162">BUSY</text>
<text x="84.9" y="163.4">NR4</text>
<text x="116.9" y="164.6">Z169</text>
<text x="412.8" y="167.1">N92</text>
<text x="485.2" y="164.6">S56</text>
<text x="394.8" y="168.5">ND2</text>
<text x="435.5" y="171.1">ND2</text>
<text x="465.9" y="169.8">IVP</text>
<text x="115.4" y="179.9">IVP</text>
<text x="303.4" y="177.3">M168B</text>
<text x="303.8" y="179.8">N152?</text>
<text x="340.8" y="174.7">L131</text>
<text x="485.2" y="179.8">M90</text>
<text x="84.9" y="181.2">NR4</text>
<text x="137.2" y="182.4">GN</text>
<text x="145.3" y="184.9">QAN</text>
<text x="146.9" y="182.4">QA</text>
<text x="302.3" y="182.4">P160_Q</text>
<text x="359.3" y="183.8">ND2</text>
<text x="376.4" y="182.4">P119</text>
<text x="465.9" y="185">IVP</text>
<text x="106" y="187.4">DB12_IN_LAT</text>
<text x="106" y="190">DB13_IN_LAT</text>
<text x="137.2" y="187.4">DA</text>
<text x="137.2" y="190">DB</text>
<text x="145.3" y="190">QBN</text>
<text x="146.9" y="187.4">QB</text>
<text x="185.9" y="187.4">DB12_IN_LATB</text>
<text x="212.7" y="191.4">EN</text>
<text x="260.2" y="186.3">NR8</text>
<text x="323.7" y="186.3">ND3</text>
<text x="394.8" y="186.3">ND2</text>
<text x="106" y="192.5">DB14_IN_LAT</text>
<text x="106" y="195.1">DB15_IN_LAT</text>
<text x="137.2" y="192.5">DC</text>
<text x="137.2" y="195.1">DD</text>
<text x="145.2" y="195.1">QCN</text>
<text x="146.7" y="192.5">QC</text>
<text x="146.7" y="197.6">QD</text>
<text x="145.2" y="200.1">QDN</text>
<text x="135.7" y="204.1">YLD24B</text>
<text x="185.9" y="205.2">DB13_IN_LATB</text>
<text x="212.7" y="209.2">EN</text>
<text x="137.2" y="212.8">GN</text>
<text x="145.3" y="215.4">QAN</text>
<text x="146.9" y="212.8">QA</text>
<text x="381.2" y="215.4">nPIN_RW_OUT</text>
<text x="106" y="220.5">DB10_IN_LAT</text>
<text x="106.1" y="217.9">DB11_IN_LAT</text>
<text x="137.2" y="217.9">DA</text>
<text x="137.2" y="220.5">DB</text>
<text x="145.3" y="220.5">QBN</text>
<text x="146.9" y="217.9">QB</text>
<text x="356.2" y="220.5">MLWR_IN</text>
<text x="360.1" y="217.9">BUSY</text>
<text x="107.1" y="223">DB9_IN_LAT</text>
<text x="107.1" y="225.5">DB8_IN_LAT</text>
<text x="137.2" y="223">DC</text>
<text x="137.2" y="225.5">DD</text>
<text x="145.2" y="225.5">QCN</text>
<text x="146.7" y="223">QC</text>
<text x="178.9" y="223.1">IVP</text>
<text x="185.9" y="223">DB14_IN_LATB</text>
<text x="212.7" y="226.9">EO</text>
<text x="145.2" y="230.6">QDN</text>
<text x="146.7" y="228.1">QD</text>
<text x="341.2" y="230.6">RW_IN</text>
<text x="412.6" y="232">NR2</text>
<text x="468.5" y="233.3">B4I</text>
<text x="487.7" y="228.1">DB_DIR</text>
<text x="135.7" y="234.6">YLD24B</text>
<text x="361.8" y="235.8">IVP</text>
<text x="384.7" y="234.6">NR3</text>
<text x="414.6" y="235.7">SYSRES2</text>
<text x="440.5" y="234.6">NR2</text>
<text x="185.9" y="240.8">DB15_IN_LATB</text>
<text x="212.7" y="244.7">EO</text>
<text x="186" y="258.6">DB11_IN_LATB</text>
<text x="212.7" y="262.5">EO</text>
<text x="440.5" y="261.1">M168B</text>
<text x="294.2" y="268.7">PIN55_2</text>
<text x="297.5" y="266.2">A147</text>
<text x="345.5" y="268.7">M148</text>
<text x="440.8" y="266.2">V147A</text>
<text x="294.6" y="271.3">M148B?</text>
<text x="314.3" y="275.2">EN3</text>
<text x="392.3" y="271.4">IVP</text>
<text x="401.3" y="271.3">P160_Q</text>
<text x="422.8" y="275.2">ND2</text>
<text x="460.9" y="270.1">ND4</text>
<text x="178.9" y="276.5">IVP</text>
<text x="185.9" y="276.3">DB10_IN_LATB</text>
<text x="212.7" y="280.3">EO</text>
<text x="178.9" y="294.3">IVP</text>
<text x="187" y="294.1">DB9_IN_LATB</text>
<text x="212.7" y="298.1">EO</text>
<text x="187" y="311.9">DB8_IN_LATB</text>
<text x="212.7" y="315.8">EO</text>
<text x="434.5" y="314.4">R160</text>
<text x="357.2" y="322.1">DB8_IN_LATB</text>
<text x="69.1" y="329.7">COM13</text>
<text x="357.2" y="324.6">DB9_IN_LATB</text>
<text x="406.7" y="324.6">E169</text>
<text x="485.2" y="324.6">F159</text>
<text x="70.6" y="334.8">BUSY</text>
<text x="139.8" y="332.2">M159</text>
<text x="335.4" y="332.2">N170</text>
<text x="364.8" y="334.8">COM5</text>
<text x="425.3" y="333.6">ND2</text>
<text x="455.8" y="331.1">ND2</text>
<text x="90" y="338.7">NR2</text>
<text x="120.5" y="337.4">IVP</text>
<text x="354.2" y="337.4">IVP</text>
<text x="366" y="337.3">P171</text>
<text x="389.7" y="338.7">ND6</text>
<text x="167.7" y="347.5">N165</text>
<text x="336.9" y="347.5">COM7</text>
<text x="337.8" y="344.9">M144</text>
<text x="101.9" y="350">S160</text>
<text x="120.5" y="353.9">NR2</text>
<text x="148.4" y="352.7">IVP</text>
<text x="333.8" y="352.5">P160_NQ</text>
<text x="388.7" y="350">K151</text>
<text x="335.6" y="355.1">J165_Q</text>
<text x="356.7" y="356.5">ND4</text>
</g>
</svg>
